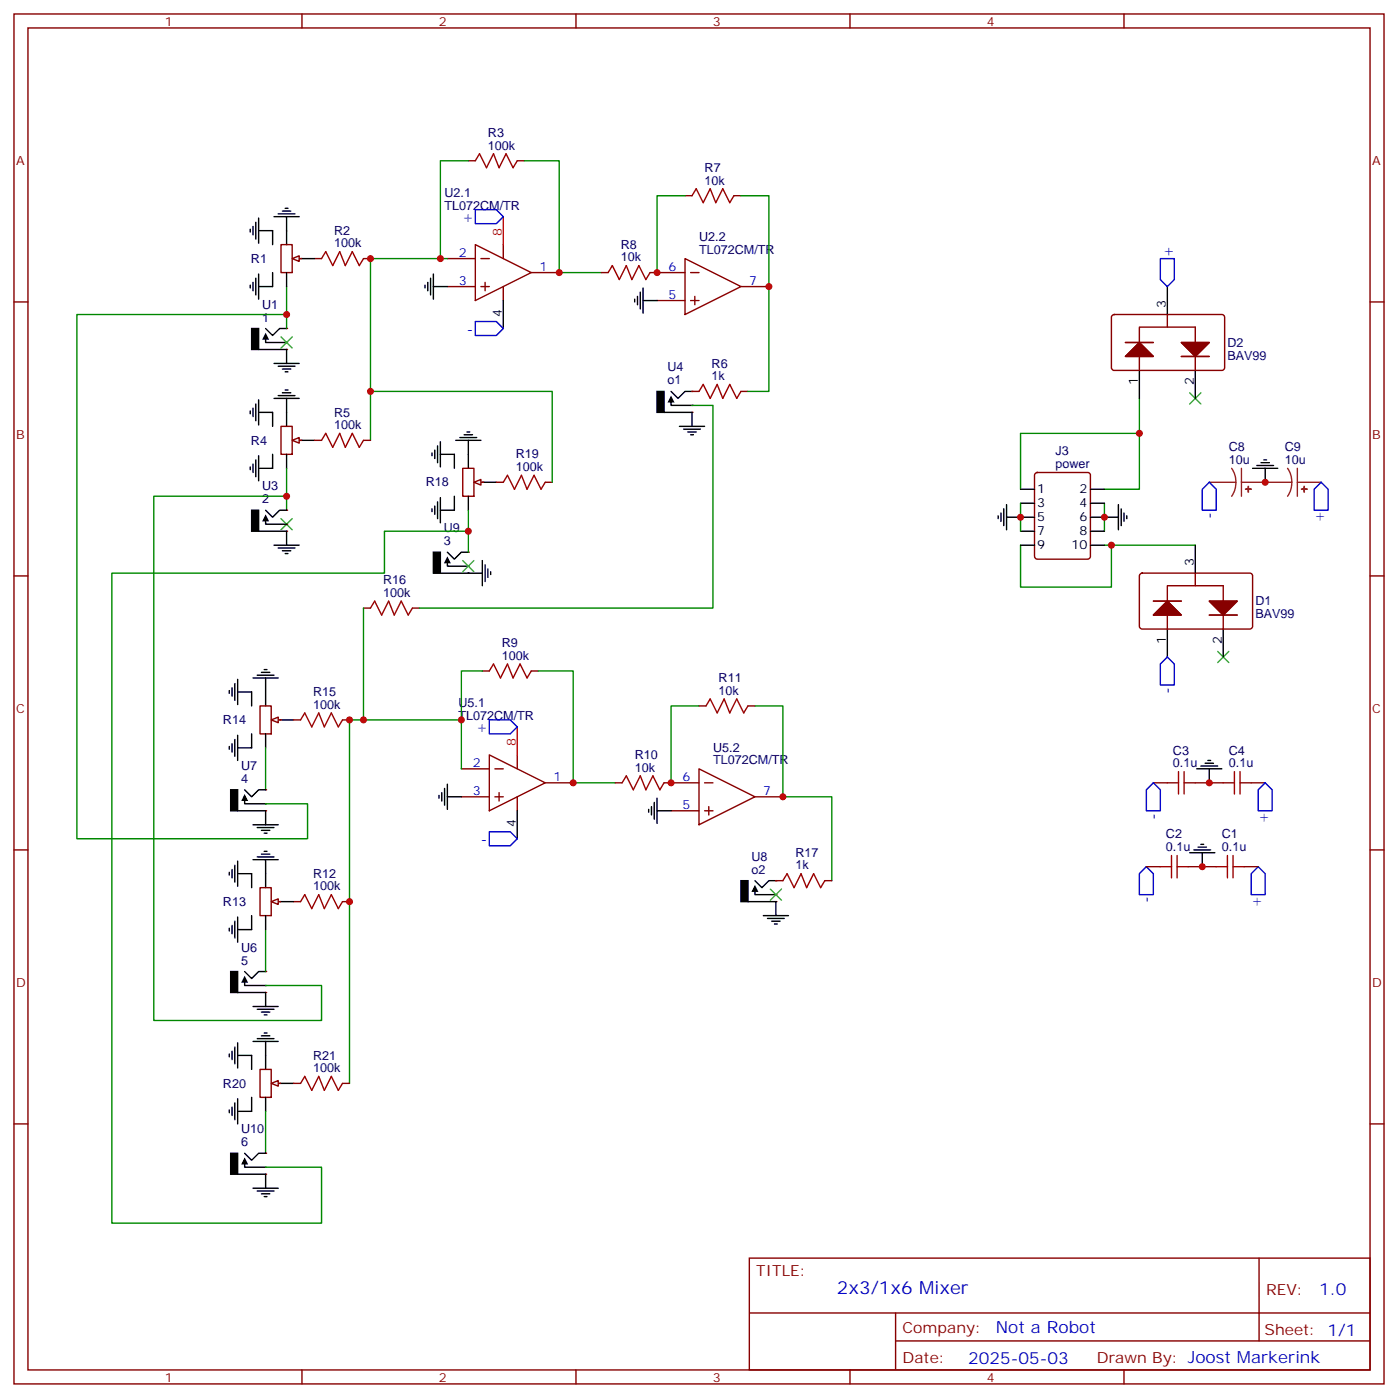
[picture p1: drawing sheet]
<svg xmlns="http://www.w3.org/2000/svg" width="353mm" height="353mm" viewBox="0 0 353 353" stroke-linecap="round" stroke-linejoin="round" font-family="sans-serif">
<g fill="none" stroke="#870000" stroke-width=".35">
<path d="M3.5 3.5h345.7v345.7h-345.7zM7.1 7.1h338.6v338.6h-338.6zM76.2 3.5v3.6M145.3 3.5v3.6M214.5 3.5v3.6M283.6 3.5v3.6M3.5 76.2h3.6M345.7 76.2h3.5M3.5 145.3h3.6M345.7 145.3h3.5M3.5 214.5h3.6M345.7 214.5h3.5"/>
<path d="M3.5 283.6h3.6M345.7 283.6h3.5M189.1 317.5h156.6v28.2h-156.6zM317.7 317.5v20.9M189.1 331.3h156.5M226 338.4h119.6M226 331.3v14.2M76.2 345.7v3.5M145.3 345.7v3.5M214.5 345.7v3.5M283.6 345.7v3.5"/>
</g>
<g fill="#870000">
<circle cx="72.3" cy="88.2" r=".18"/>
<circle cx="72.3" cy="86.4" r=".18"/>
<circle cx="72.3" cy="82.9" r=".18"/>
</g>
<path d="M63.5 82.9h1.8v5.3h-1.8z" fill="#000" stroke="#000" stroke-width=".35"/>
<g fill="none" stroke="#000" stroke-width=".35">
<path d="M63.1 57.9v.7M63.9 57.1v2.2M64.6 56.1v4.2M65.3 55v6.4M65.3 58.2h3.5M69.1 54.7h6.4M70.2 54h4.2M71.3 53.3h2.1M72 52.6h.7M72.3 54.7v7M63.1 72v.7M63.9 71.3v2.1"/>
<path d="M64.6 70.2v4.2M65.3 72.3h3.5M65.3 69.1v6.4M72.3 68.8v3.5M75.8 65.3h3.6M65.3 88.2h7v3.5M67 84.7v1.7h5.3M67 82.9l1.8 1.8 1.8-1.8h1.7M69.1 91.7h6.4M70.2 92.4h4.2M71.3 93.1h2.1M72 93.8h.7"/>
</g>
<path d="M67 84l.9 1.7h-1.8z" fill="#000"/>
<path d="M70.9 85l2.8 2.8M73.7 85l-2.8 2.8" fill="none" stroke="#3c3" stroke-width=".35"/>
<path d="M81.1 65.3l1.1-1.8 1.8 3.5 1.7-3.5 1.4 3.5 1.8-3.5 1.8 3.5 1-1.7" fill="none" stroke="#a10000" stroke-width=".35"/>
<path d="M70.9 61.7h2.8v7.1h-2.8zM74.4 65.3h1.8M79.4 65.3h1.7M91.7 65.3h1.8" fill="none" stroke="#870000" stroke-width=".35"/>
<path d="M72.3 72.3v10.6" fill="none" stroke="#008700" stroke-width=".35"/>
<path d="M73.7 65.3l1.8-.7v1.4z" fill="#f0f0f0" stroke="#870000" stroke-width=".35"/>
<path d="M68.8 58.2v3.5M68.8 68.8v3.5M107.2 72v.7M107.9 71.3v2.1M108.7 70.2v4.2M109.4 72.3h3.5M109.4 69.1v6.4M127 75.8v7.1M72.3 104.1v3.5M72.3 114.7v3.5M75.8 111.1h3.6" fill="none" stroke="#000" stroke-width=".35"/>
<g fill="none" stroke="#870000" stroke-width=".35">
<path d="M118.2 40.6h1.7M130.5 40.6h1.8M112.9 65.3h7M112.9 72.3h7M119.9 61.7l14.2 7.1-14.2 7zM121.4 65.3h2.1M121.4 72.3h2.1M122.4 71.3v2.1M127 61.7v3.6M127 72.3v3.5M134.1 68.8h7M165.8 68.8h7.1"/>
<path d="M165.8 75.8h7.1M172.9 65.3l14.1 7-14.1 7.1zM174.3 68.8h2.1M174.3 75.8h2.1M175.3 74.8v2.1M187 72.3h7M70.9 107.6h2.8v7.1h-2.8zM74.4 111.1h1.8"/>
</g>
<path d="M127 54.7v7" fill="none" stroke="#f00" stroke-width=".35"/>
<path d="M119.9 52.9h5.3l1.8 1.8-1.8 1.7h-5.3zM119.9 81.1h5.3l1.8 1.8-1.8 1.8h-5.3z" fill="none" stroke="#00f" stroke-width=".35"/>
<path d="M118.2 40.6h-7.1v24.7M112.9 65.3h-19.4v45.8" fill="none" stroke="#008700" stroke-width=".35"/>
<path d="M119.9 40.6l1.1-1.8 1.8 3.5 1.7-3.5 1.4 3.5 1.8-3.5 1.8 3.5 1-1.7" fill="none" stroke="#a10000" stroke-width=".35"/>
<path d="M73.7 111.1l1.8-.7v1.4z" fill="#f0f0f0" stroke="#870000" stroke-width=".35"/>
<g fill="none" stroke="#000" stroke-width=".35">
<path d="M70.2 99.8h4.2M71.3 99.1h2.1M72 98.4h.7M63.1 103.7v.7M63.1 117.8v.7M63.9 103v2.1M63.9 117.1v2.1M64.6 102v4.2M64.6 116.1v4.2M65.3 104.1h3.5v3.5M65.3 100.9v6.3M65.3 115v6.4"/>
<path d="M68.8 114.7v3.5h-3.5M69.1 100.5h6.4M72.3 100.5v3.6M69.1 137.6h6.4M70.2 138.3h4.2M71.3 139h2.1M72 139.7h.7M72.3 134.1v3.5"/>
</g>
<path d="M72.3 118.2v10.6" fill="none" stroke="#008700" stroke-width=".35"/>
<path d="M81.1 111.1l1.1-1.7 1.8 3.5 1.7-3.5 1.4 3.5 1.8-3.5 1.8 3.5 1-1.8" fill="none" stroke="#a10000" stroke-width=".35"/>
<path d="M79.4 111.1h1.7M91.7 111.1h1.8" fill="none" stroke="#870000" stroke-width=".35"/>
<path d="M70.9 130.9l2.8 2.8M73.7 130.9l-2.8 2.8" fill="none" stroke="#3c3" stroke-width=".35"/>
<g fill="#870000">
<circle cx="72.3" cy="134.1" r=".18"/>
<circle cx="72.3" cy="132.3" r=".18"/>
<circle cx="72.3" cy="128.8" r=".18"/>
</g>
<path d="M63.5 128.8h1.8v5.3h-1.8z" fill="#000" stroke="#000" stroke-width=".35"/>
<path d="M65.3 134.1h7M67 130.5v1.8h5.3M67 128.8l1.8 1.7 1.8-1.7h1.7" fill="none" stroke="#000" stroke-width=".35"/>
<path d="M67 129.8l.9 1.8h-1.8z" fill="#000"/>
<g fill="#870000">
<circle cx="174.6" cy="104.1" r=".18"/>
<circle cx="174.6" cy="102.3" r=".18"/>
<circle cx="174.6" cy="98.8" r=".18"/>
</g>
<path d="M165.8 98.8h1.8v5.3h-1.8z" fill="#000" stroke="#000" stroke-width=".35"/>
<g fill="none" stroke="#000" stroke-width=".35">
<path d="M160.2 75.5v.7M160.9 74.8v2.1M161.6 73.7v4.3M162.3 75.8h3.5M162.3 72.7v6.3M169.3 98.8l1.8 1.7 1.8-1.7h1.7M167.6 104.1h7v3.5M169.3 100.5v1.8h5.3M171.4 107.6h6.4M172.5 108.3h4.2M173.6 109h2.1M174.3 109.7h.7"/>
<path d="M112.2 199v4.2M112.9 197.9v6.4M110.8 200.7v.7M111.5 200v2.1M112.9 201.1h3.5M130.5 204.6v7.1M163.7 204.3v.7M164.4 203.6v2.1M165.1 202.5v4.2M165.8 204.6h3.5M165.8 201.4v6.4"/>
</g>
<path d="M169.3 99.8l.9 1.8h-1.7z" fill="#000"/>
<path d="M174.6 49.4l1.1-1.8 1.7 3.6 1.8-3.6 1.4 3.6 1.8-3.6 1.7 3.6 1.1-1.8M153.5 68.8l1-1.8 1.8 3.6 1.7-3.6 1.5 3.6 1.7-3.6 1.8 3.6 1-1.8M176.4 98.8l1-1.8 1.8 3.5 1.8-3.5 1.4 3.5 1.7-3.5 1.8 3.5 1.1-1.7M123.5 169.3l1-1.7 1.8 3.5 1.8-3.5 1.4 3.5 1.7-3.5 1.8 3.5 1.1-1.8M178.2 178.2l1-1.8 1.8 3.5 1.7-3.5 1.4 3.5 1.8-3.5 1.8 3.5 1-1.7M157 197.6l1-1.8 1.8 3.5 1.8-3.5 1.4 3.5 1.7-3.5 1.8 3.5 1.1-1.7" fill="none" stroke="#a10000" stroke-width=".35"/>
<g fill="none" stroke="#870000" stroke-width=".35">
<path d="M172.9 49.4h1.7M185.2 49.4h1.8M151.7 68.8h1.8M164 68.8h1.8M174.6 98.8h1.8M187 98.8h1.7M121.7 169.3h1.8M134.1 169.3h1.7M176.4 178.2h1.8M188.7 178.2h1.8M116.4 194h7.1M123.5 190.5l14.1 7.1-14.1 7z"/>
<path d="M124.9 194h2.1M130.5 190.5v3.5M137.6 197.6h7M155.2 197.6h1.8M167.6 197.6h8.8M176.4 194l14.1 7.1-14.1 7zM177.8 197.6h2.1M116.4 201.1h7.1M124.9 201.1h2.1M125.9 200v2.1M130.5 201.1v3.5M169.3 204.6h7.1"/>
<path d="M177.8 204.6h2.1M178.9 203.6v2.1M190.5 201.1h7.1"/>
</g>
<path d="M132.3 40.6h8.8v28.2h10.6M172.9 49.4h-7.1v19.4M187 49.4h7v49.4h-5.3M121.7 169.3h-5.3v24.7M135.8 169.3h8.8v28.3h10.6M176.4 178.2h-7.1v19.4" fill="none" stroke="#008700" stroke-width=".35"/>
<path d="M130.5 183.4v7.1" fill="none" stroke="#f00" stroke-width=".35"/>
<path d="M123.5 181.7h5.3l1.7 1.7-1.7 1.8h-5.3zM123.5 209.9h5.3l1.7 1.8-1.7 1.7h-5.3z" fill="none" stroke="#00f" stroke-width=".35"/>
<g fill="#870000">
<circle cx="67" cy="250.5" r=".18"/>
<circle cx="67" cy="248.7" r=".18"/>
<circle cx="67" cy="245.2" r=".18"/>
</g>
<path d="M58.2 245.2h1.8v5.3h-1.8z" fill="#000" stroke="#000" stroke-width=".35"/>
<g fill="none" stroke="#000" stroke-width=".35">
<path d="M58.6 219.4v2.1M59.3 218.4v4.2M60 217.3v6.4M63.9 217h6.3M64.9 216.3h4.2M66 215.5h2.1M66.7 214.8h.7M67 217v7M57.9 220.1v.7M57.9 234.2v.7M58.6 233.5v2.2M59.3 232.5v4.2"/>
<path d="M60 234.6h3.5M60 231.4v6.4M60 220.5h3.5M67 231.1v3.5M70.6 227.5h3.5M60 250.5h7v3.5M61.7 246.9v1.8h5.3M61.7 245.2l1.8 1.7 1.8-1.7h1.7M63.9 254h6.3M64.9 254.7h4.2M66 255.4h2.1M66.7 256.1h.7"/>
</g>
<path d="M61.7 246.2l.9 1.8h-1.7z" fill="#000"/>
<path d="M75.8 227.5l1.1-1.7 1.8 3.5 1.7-3.5 1.4 3.5 1.8-3.5 1.8 3.5 1-1.8" fill="none" stroke="#a10000" stroke-width=".35"/>
<path d="M65.6 224h2.8v7.1h-2.8zM69.1 227.5h1.8M74.1 227.5h1.7M86.4 227.5h1.8" fill="none" stroke="#870000" stroke-width=".35"/>
<path d="M67 234.6v10.6" fill="none" stroke="#008700" stroke-width=".35"/>
<path d="M68.4 227.5l1.8-.7v1.4z" fill="#f0f0f0" stroke="#870000" stroke-width=".35"/>
<path d="M67 174.6v3.6M67 185.2v3.5M70.6 181.7h3.5M63.5 220.5v3.5M63.5 231.1v3.5" fill="none" stroke="#000" stroke-width=".35"/>
<path d="M65.6 178.2h2.8v7h-2.8zM69.1 181.7h1.8" fill="none" stroke="#870000" stroke-width=".35"/>
<path d="M68.4 181.7l1.8-.7v1.4z" fill="#f0f0f0" stroke="#870000" stroke-width=".35"/>
<g fill="none" stroke="#000" stroke-width=".35">
<path d="M57.9 174.3v.7M58.6 173.6v2.1M59.3 172.5v4.2M60 174.6h3.5v3.6M60 171.4v6.4M63.9 171.1h6.3M64.9 170.4h4.2M66 169.7h2.1M66.7 169h.7M67 171.1v3.5M57.9 188.4v.7M58.6 187.7v2.1"/>
<path d="M59.3 186.6v4.3M60 185.6v6.3M63.5 185.2v3.5h-3.5M63.9 208.1h6.3M64.9 208.8h4.2M66 209.5h2.1M66.7 210.3h.7M67 204.6v3.5"/>
</g>
<path d="M67 188.7v10.6" fill="none" stroke="#008700" stroke-width=".35"/>
<path d="M75.8 181.7l1.1-1.8 1.8 3.5 1.7-3.5 1.4 3.5 1.8-3.5 1.8 3.5 1-1.7" fill="none" stroke="#a10000" stroke-width=".35"/>
<path d="M74.1 181.7h1.7M86.4 181.7h1.8" fill="none" stroke="#870000" stroke-width=".35"/>
<g fill="#870000">
<circle cx="67" cy="204.6" r=".18"/>
<circle cx="67" cy="202.8" r=".18"/>
<circle cx="67" cy="199.3" r=".18"/>
</g>
<path d="M58.2 199.3h1.8v5.3h-1.8z" fill="#000" stroke="#000" stroke-width=".35"/>
<path d="M61.7 199.3l1.8 1.8 1.8-1.8h1.7M60 204.6h7M61.7 201.1v1.7h5.3" fill="none" stroke="#000" stroke-width=".35"/>
<path d="M61.7 200.4l.9 1.7h-1.7z" fill="#000"/>
<path d="M174.6 102.3h5.3v51.2h-74.1M91.7 153.5v28.2M190.5 178.2h7.1v22.9h12.3v21.1M116.4 181.7h-28.2v91.7" fill="none" stroke="#008700" stroke-width=".35"/>
<path d="M93.5 153.5l1-1.8 1.8 3.5 1.8-3.5 1.4 3.5 1.7-3.5 1.8 3.5 1.1-1.7" fill="none" stroke="#a10000" stroke-width=".35"/>
<path d="M91.7 153.5h1.8M104.1 153.5h1.7" fill="none" stroke="#870000" stroke-width=".35"/>
<g fill="#870000">
<circle cx="195.8" cy="227.5" r=".18"/>
<circle cx="195.8" cy="225.8" r=".18"/>
<circle cx="195.8" cy="222.2" r=".18"/>
</g>
<path d="M187 222.2h1.7v5.3h-1.7z" fill="#000" stroke="#000" stroke-width=".35"/>
<g fill="none" stroke="#000" stroke-width=".35">
<path d="M316.1 118.2h6.3M317.1 117.5h4.3M318.2 116.8h2.1M318.9 116.1h.7M319.3 118.2v3.5M300.2 215.2h6.4M301.3 214.5h4.2M302.3 213.8h2.1M303 213.1h.7M303.4 215.2v3.5M188.7 227.5h7.1v3.6M190.5 224v1.8h5.3"/>
<path d="M190.5 222.2l1.8 1.8 1.7-1.8h1.8M192.6 231.1h6.4M193.7 231.8h4.2M194.7 232.5h2.1M195.4 233.2h.7"/>
</g>
<path d="M190.5 223.3l.9 1.8h-1.8z" fill="#000"/>
<path d="M292.8 218.7h2.8M295.6 215.9v5.6M297 218.7h2.9M297 215.9v5.6M306.9 218.7h2.8M309.7 215.9v5.6M311.1 218.7h2.9M311.1 215.9v5.6M197.6 222.2l1-1.7 1.8 3.5 1.7-3.5 1.5 3.5 1.7-3.5 1.8 3.5 1-1.8" fill="none" stroke="#a10000" stroke-width=".35"/>
<path d="M289.3 218.7h3.5M299.9 218.7h7M314 218.7h3.5M195.8 222.2h1.8M208.1 222.2h1.8" fill="none" stroke="#870000" stroke-width=".35"/>
<path d="M72.3 79.4h-52.9v132.3h58.2v-8.9h-10.6M287.5 109.4h-30v14.1M287.5 100.5v23h-8.8M72.3 125.2h-33.5v132.3h42.3v-8.8h-14.1M257.5 137.6v10.6h23v-10.6M278.7 137.6h22.9" fill="none" stroke="#008700" stroke-width=".35"/>
<path d="M305.2 121.7l1.7 1.8v5.3h-3.5v-5.3zM317.5 218.7l1.8 1.8v5.3h-3.6v-5.3zM287.5 220.5l1.8-1.8 1.7 1.8v5.3h-3.5z" fill="none" stroke="#00f" stroke-width=".35"/>
<path d="M310.8 118.2l.8 1.7 .3 1.8M313.3 118.2v7M324.9 118.2l.8 1.7 .3 1.8M327.4 118.2v7M305.2 121.7h6.7M311.9 121.7l-.3 1.9-.8 1.6M313.3 121.7h12.7M326 121.7l-.3 1.9-.8 1.6M327.4 121.7h6" fill="none" stroke="#8c2424" stroke-width=".35"/>
<g fill="#8c2424" stroke="#8c2424" stroke-width=".35">
<path d="M329.1 122.8v1.4z"/>
<path d="M328.4 123.4l1.4 .1z"/>
<path d="M315 122.8v1.4z"/>
<path d="M314.3 123.4l1.4 .1z"/>
</g>
<path d="M300.2 99.1l2.8 2.9M303 99.1l-2.8 2.9M307.3 164.4l2.8 2.8M310.1 164.4l-2.8 2.8" fill="none" stroke="#3c3" stroke-width=".35"/>
<path d="M280.7 79.6l.5-.2h27.1a.71 .71 0 0 1 .7 .7v12.7l-.4 .6-27.4 .1-.5-.2-.2-.5v-12.7z" fill="#fff" stroke="#870000" stroke-width=".35"/>
<path d="M294.6 72.3v7.1M287.5 93.5v7M301.6 93.5v7" fill="none" stroke="#000" stroke-width=".35"/>
<path d="M298.1 86.4h7.1l-3.6 3.6z" fill="#f0f0f0" stroke="#870000" stroke-width=".35"/>
<path d="M298.1 90h7.1" fill="none" stroke="#870000" stroke-width=".35"/>
<path d="M284 90l3.5-3.6 3.5 3.6z" fill="#f0f0f0" stroke="#870000" stroke-width=".35"/>
<path d="M294.6 79.4v3.2M284 86.4h7M287.5 93.5v-10.9h14.1v10.9M298.1 90h7.1" fill="none" stroke="#870000" stroke-width=".35"/>
<g fill="#870000" stroke="#870000" stroke-width=".35">
<path d="M284 90l3.5-3.6 3.5 3.6z"/>
<path d="M298.1 86.4h7.1l-3.6 3.6z"/>
</g>
<path d="M287.7 144.8l.5-.2h27.2a.71 .71 0 0 1 .7 .7v12.7l-.5 .7h-27.4l-.5-.2-.2-.5v-12.7z" fill="#fff" stroke="#870000" stroke-width=".35"/>
<path d="M301.6 137.6v7M294.6 158.7v7.1M308.7 158.7v7.1" fill="none" stroke="#000" stroke-width=".35"/>
<path d="M305.2 151.7h7l-3.5 3.5z" fill="#f0f0f0" stroke="#870000" stroke-width=".35"/>
<path d="M305.2 155.2h7" fill="none" stroke="#870000" stroke-width=".35"/>
<path d="M291 155.2l3.6-3.5 3.5 3.5z" fill="#f0f0f0" stroke="#870000" stroke-width=".35"/>
<path d="M261.3 119.4l.5-.2h12.7a.71 .71 0 0 1 .7 .7l-.1 20.8-.6 .4h-12.7l-.5-.2-.2-.5v-20.5zM291 151.7h7.1M294.6 158.7v-10.9h14.1v10.9M301.6 144.6v3.2M305.2 155.2h7M291 197.6h3.6M301.6 197.6h7.1M315.7 197.6h3.6" fill="none" stroke="#870000" stroke-width=".35"/>
<g fill="#870000" stroke="#870000" stroke-width=".35">
<path d="M291 155.2l3.6-3.5 3.5 3.5z"/>
<path d="M305.2 151.7h7l-3.5 3.5z"/>
</g>
<path d="M292.8 65.3h3.5v5.3l-1.7 1.7-1.8-1.7zM333.4 121.7l1.7 1.8v5.3h-3.5v-5.3zM294.6 165.8l1.7 1.8v5.3h-3.5v-5.3zM291 197.6l1.8 1.7v5.3h-3.5v-5.3zM319.3 197.6l1.7 1.7v5.3h-3.5v-5.3z" fill="none" stroke="#00f" stroke-width=".35"/>
<path d="M257.5 127v7.1M278.7 127v7.1" fill="none" stroke="#008700" stroke-width=".35"/>
<g fill="none" stroke="#000" stroke-width=".35">
<path d="M251.9 130.2v.7M252.6 129.5v2.1M253.3 128.4v4.2M254 130.5h7.1M254 127.4v6.3M257.5 123.5h3.6M257.5 127h3.6M257.5 134.1h3.6M257.5 137.6h3.6M275.2 130.5h7M275.2 123.5h3.5M275.2 127h3.5"/>
<path d="M275.2 134.1h3.5M275.2 137.6h3.5M282.2 127.4v6.3M282.9 128.4v4.2M283.6 129.5v2.1M284.3 130.2v.7M302 194h6.3M303 193.3h4.3M304.1 192.6h2.1M304.8 191.9h.7M305.2 194v3.6"/>
</g>
<path d="M294.6 197.6h2.8M297.4 194.7v5.7M298.8 197.6h2.8M298.8 194.7v5.7M308.7 197.6h2.8M311.5 194.7v5.7M312.9 197.6h2.8M312.9 194.7v5.7" fill="none" stroke="#a10000" stroke-width=".35"/>
<path d="M194.4 224.4l2.8 2.8M197.2 224.4l-2.8 2.8" fill="none" stroke="#3c3" stroke-width=".35"/>
<g fill="#870000">
<circle cx="118.2" cy="144.6" r=".18"/>
<circle cx="118.2" cy="142.9" r=".18"/>
<circle cx="118.2" cy="139.3" r=".18"/>
</g>
<path d="M109.4 139.3h1.7v5.3h-1.7z" fill="#000" stroke="#000" stroke-width=".35"/>
<path d="M118.2 114.7v3.5M112.9 139.3l1.8 1.8 1.7-1.8h1.8M118.2 125.2v3.6M121.7 121.7h3.5M111.1 144.6h7.1M112.9 141.1v1.8h5.3" fill="none" stroke="#000" stroke-width=".35"/>
<path d="M112.9 140.4l.9 1.8h-1.8z" fill="#000"/>
<path d="M116.8 118.2h2.8v7h-2.8zM120.3 121.7h1.8" fill="none" stroke="#870000" stroke-width=".35"/>
<path d="M119.6 121.7l1.8-.7v1.4z" fill="#f0f0f0" stroke="#870000" stroke-width=".35"/>
<g fill="none" stroke="#000" stroke-width=".35">
<path d="M109 114.3v.7M109.7 113.6v2.1M110.4 112.5v4.3M111.1 114.7h3.6v3.5M111.1 111.5v6.3M115 111.1h6.4M116.1 110.4h4.2M117.1 109.7h2.1M117.8 109h.7M118.2 111.1v3.6M109 128.4v.7M109.7 127.7v2.1"/>
<path d="M110.4 126.6v4.3M111.1 125.6v6.3M114.7 125.2v3.6h-3.6M118.2 144.6h3.5M121.7 141.5v6.3M122.4 142.5v4.3M123.1 143.6v2.1M123.8 144.3v.7M67 266.3v3.6M67 276.9v3.6M70.6 273.4h3.5"/>
</g>
<path d="M127 121.7l1.1-1.8 1.7 3.6 1.8-3.6 1.4 3.6 1.8-3.6 1.7 3.6 1.1-1.8" fill="none" stroke="#a10000" stroke-width=".35"/>
<path d="M125.2 121.7h1.8M137.6 121.7h1.7M65.6 269.9h2.8v7h-2.8zM69.1 273.4h1.8" fill="none" stroke="#870000" stroke-width=".35"/>
<path d="M93.5 98.8h45.8v22.9M118.2 128.8v10.5" fill="none" stroke="#008700" stroke-width=".35"/>
<path d="M116.8 141.5l2.8 2.8M119.6 141.5l-2.8 2.8" fill="none" stroke="#3c3" stroke-width=".35"/>
<path d="M68.4 273.4l1.8-.7v1.4z" fill="#f0f0f0" stroke="#870000" stroke-width=".35"/>
<g fill="none" stroke="#000" stroke-width=".35">
<path d="M57.9 266v.7M58.6 265.3v2.1M58.6 279.4v2.1M59.3 264.2v4.3M59.3 278.3v4.3M60 266.3h3.5v3.6M60 263.2v6.3M60 277.3v6.3M63.5 276.9v3.6h-3.5M63.9 262.8h6.3M64.9 262.1h4.2M66 261.4h2.1"/>
<path d="M66.7 260.7h.7M67 262.8v3.5M57.9 280.1v.7M63.9 299.9h6.3M67 296.3v3.6M64.9 300.6h4.2M66 301.3h2.1M66.7 302h.7"/>
</g>
<path d="M67 280.5v10.5" fill="none" stroke="#008700" stroke-width=".35"/>
<path d="M75.8 273.4l1.1-1.8 1.8 3.6 1.7-3.6 1.4 3.6 1.8-3.6 1.8 3.6 1-1.8" fill="none" stroke="#a10000" stroke-width=".35"/>
<path d="M74.1 273.4h1.7M86.4 273.4h1.8" fill="none" stroke="#870000" stroke-width=".35"/>
<g fill="#870000">
<circle cx="67" cy="296.3" r=".18"/>
<circle cx="67" cy="294.6" r=".18"/>
<circle cx="67" cy="291" r=".18"/>
</g>
<path d="M58.2 291h1.8v5.3h-1.8z" fill="#000" stroke="#000" stroke-width=".35"/>
<path d="M60 296.3h7M61.7 292.8v1.8h5.3M61.7 291l1.8 1.8 1.8-1.8h1.7" fill="none" stroke="#000" stroke-width=".35"/>
<path d="M61.7 292.1l.9 1.8h-1.7z" fill="#000"/>
<path d="M118.2 134.1h-21.2v10.5h-68.8v164.1h52.9v-14.1h-14.1" fill="none" stroke="#008700" stroke-width=".35"/>
<g fill="#c00">
<circle cx="111.1" cy="65.3" r=".88"/>
<circle cx="93.5" cy="65.3" r=".88"/>
<circle cx="165.8" cy="68.8" r=".88"/>
<circle cx="141.1" cy="68.8" r=".88"/>
<circle cx="194" cy="72.3" r=".88"/>
<circle cx="169.3" cy="197.6" r=".88"/>
<circle cx="144.6" cy="197.6" r=".88"/>
<circle cx="116.4" cy="181.7" r=".88"/>
<circle cx="88.2" cy="181.7" r=".88"/>
<circle cx="91.7" cy="181.7" r=".88"/>
<circle cx="197.6" cy="201.1" r=".88"/>
<circle cx="72.3" cy="125.2" r=".88"/>
<circle cx="72.3" cy="79.4" r=".88"/>
<circle cx="303.4" cy="218.7" r=".88"/>
<circle cx="319.3" cy="121.7" r=".88"/>
<circle cx="280.5" cy="137.6" r=".88"/>
<circle cx="287.5" cy="109.4" r=".88"/>
<circle cx="278.7" cy="130.5" r=".88"/>
<circle cx="305.2" cy="197.6" r=".88"/>
<circle cx="257.5" cy="130.5" r=".88"/>
<circle cx="93.5" cy="98.8" r=".88"/>
<circle cx="88.2" cy="227.5" r=".88"/>
<circle cx="118.2" cy="134.1" r=".88"/>
</g>
<text font-size="4.6" fill="#00f" x="211.2" y="326.5">2x3/1x6 Mixer</text>
<g font-size="4.2" fill="#00f">
<text x="332.9" y="326.8">1.0</text>
<text x="251.3" y="336.3">Not a Robot</text>
<text x="244.3" y="344.1">2025-05-03</text>
</g>
<g font-size="3.9" fill="#00f">
<text x="117.1" y="56">+</text>
<text x="296" y="64.6" transform="rotate(-90 296 64.6)">+</text>
<text x="118" y="84.2">-</text>
<text x="306.3" y="130.7" transform="rotate(-90 306.3 130.7)">-</text>
<text x="334.1" y="131.6" transform="rotate(-90 334.1 131.6)">+</text>
<text x="295.7" y="174.8" transform="rotate(-90 295.7 174.8)">-</text>
<text x="120.6" y="184.7">+</text>
<text x="292.2" y="206.6" transform="rotate(-90 292.2 206.6)">-</text>
<text x="320" y="207.4" transform="rotate(-90 320 207.4)">+</text>
<text x="121.5" y="212.9">-</text>
<text x="290.4" y="227.7" transform="rotate(-90 290.4 227.7)">-</text>
<text x="318.2" y="228.6" transform="rotate(-90 318.2 228.6)">+</text>
</g>
<g font-size="3.9" fill="#800">
<text x="190.9" y="322.1">TITLE:</text>
<text x="319.5" y="326.8">REV:</text>
<text x="227.8" y="336.3">Company:</text>
<text x="319.1" y="336.9">Sheet: 1/1</text>
<text x="227.8" y="344">Date:</text>
<text x="276.8" y="344">Drawn By: Joost Markerink</text>
</g>
<g font-size="3.2" fill="#800">
<text x="41.6" y="6.5">1</text>
<text x="110.8" y="6.5">2</text>
<text x="179.9" y="6.5">3</text>
<text x="249.1" y="6.5">4</text>
<text x="4.1" y="41.6">A</text>
<text x="346.3" y="41.6">A</text>
<text x="4.1" y="110.8">B</text>
<text x="346.3" y="110.8">B</text>
<text x="4.1" y="179.9">C</text>
<text x="346.3" y="179.9">C</text>
<text x="4.1" y="249.1">D</text>
<text x="346.3" y="249.1">D</text>
<text x="41.6" y="348.7">1</text>
<text x="110.8" y="348.7">2</text>
<text x="179.9" y="348.7">3</text>
<text x="249.1" y="348.7">4</text>
</g>
<g font-size="3.2" fill="#000080">
<text x="123.1" y="34.6">R3</text>
<text x="123.1" y="37.7">100k</text>
<text x="177.8" y="46.6">10k</text>
<text x="177.8" y="43.4">R7</text>
<text x="112.2" y="52.9">TL072CM/TR</text>
<text x="112.2" y="49.7">U2.1</text>
<text x="84.3" y="59.3">R2</text>
<text x="84.3" y="62.4">100k</text>
<text x="156.6" y="66">10k</text>
<text x="156.6" y="62.8">R8</text>
<text x="176.4" y="64.1">TL072CM/TR</text>
<text x="176.4" y="60.9">U2.2</text>
<text x="63.3" y="66.3">R1</text>
<text x="66.1" y="77.9">U1</text>
<text x="66.1" y="81.1">1</text>
<text x="309.7" y="87.5">D2</text>
<text x="168.5" y="93.8">U4</text>
<text x="179.6" y="96">1k</text>
<text x="179.6" y="92.8">R6</text>
<text x="309.7" y="90.8">BAV99</text>
<text x="168.5" y="97">o1</text>
<text x="84.3" y="105.1">R5</text>
<text x="63.3" y="112.2">R4</text>
<text x="84.3" y="108.3">100k</text>
<text x="310.1" y="113.9">C8</text>
<text x="324.2" y="113.9">C9</text>
<text x="130.2" y="118.9">100k</text>
<text x="130.2" y="115.7">R19</text>
<text x="266.4" y="118.2">power</text>
<text x="266.4" y="114.9">J3</text>
<text x="310.1" y="117.1">10u</text>
<text x="324.2" y="117.1">10u</text>
<text x="66.1" y="123.7">U3</text>
<text x="107.4" y="122.8">R18</text>
<text x="66.1" y="127">2</text>
<text x="112" y="137.6">3</text>
<text x="112" y="134.3">U9</text>
<text x="96.7" y="147.5">R16</text>
<text x="96.7" y="150.6">100k</text>
<text x="316.8" y="152.8">D1</text>
<text x="316.8" y="156">BAV99</text>
<text x="126.7" y="166.5">100k</text>
<text x="126.7" y="163.3">R9</text>
<text x="181.3" y="172.2">R11</text>
<text x="79" y="178.9">100k</text>
<text x="79" y="175.7">R15</text>
<text x="115.7" y="178.5">U5.1</text>
<text x="181.3" y="175.3">10k</text>
<text x="56.3" y="182.7">R14</text>
<text x="115.7" y="181.7">TL072CM/TR</text>
<text x="160.2" y="191.6">R10</text>
<text x="180" y="189.7">U5.2</text>
<text x="296" y="190.4">C3</text>
<text x="310.1" y="190.4">C4</text>
<text x="60.9" y="197.6">4</text>
<text x="60.9" y="194.3">U7</text>
<text x="160.2" y="194.7">10k</text>
<text x="180" y="192.9">TL072CM/TR</text>
<text x="296" y="193.7">0.1u</text>
<text x="310.1" y="193.7">0.1u</text>
<text x="294.2" y="214.8">0.1u</text>
<text x="294.2" y="211.6">C2</text>
<text x="308.3" y="214.8">0.1u</text>
<text x="308.3" y="211.6">C1</text>
<text x="79" y="221.5">R12</text>
<text x="189.6" y="220.5">o2</text>
<text x="189.6" y="217.2">U8</text>
<text x="200.7" y="219.4">1k</text>
<text x="200.7" y="216.2">R17</text>
<text x="79" y="224.7">100k</text>
<text x="56.3" y="228.6">R13</text>
<text x="60.9" y="243.4">5</text>
<text x="60.9" y="240.2">U6</text>
<text x="79" y="267.4">R21</text>
<text x="56.3" y="274.5">R20</text>
<text x="79" y="270.6">100k</text>
<text x="60.9" y="286">U10</text>
<text x="60.9" y="289.3">6</text>
</g>
<g font-size="3.2" fill="#f00">
<text x="126.6" y="59.6" transform="rotate(-90 126.6 59.6)">8</text>
<text x="130.2" y="188.4" transform="rotate(-90 130.2 188.4)">8</text>
</g>
<g font-size="3.2" fill="#00f">
<text x="115.8" y="64.9">2</text>
<text x="115.8" y="72">3</text>
<text x="136.2" y="68.4">1</text>
<text x="168.7" y="68.4">6</text>
<text x="189.1" y="72">7</text>
<text x="168.7" y="75.5">5</text>
<text x="119.3" y="193.7">2</text>
<text x="139.7" y="197.2">1</text>
<text x="172.3" y="197.2">6</text>
<text x="119.3" y="200.7">3</text>
<text x="192.6" y="200.7">7</text>
<text x="172.3" y="204.3">5</text>
</g>
<g font-size="3.2">
<text x="294.2" y="77.6" transform="rotate(-90 294.2 77.6)">3</text>
<text x="126.6" y="80" transform="rotate(-90 126.6 80)">4</text>
<text x="287.2" y="97.3" transform="rotate(-90 287.2 97.3)">1</text>
<text x="301.3" y="97.3" transform="rotate(-90 301.3 97.3)">2</text>
<text x="261.8" y="124.5">1</text>
<text x="272.4" y="124.5">2</text>
<text x="261.8" y="128.1">3</text>
<text x="261.8" y="131.6">5</text>
<text x="272.4" y="128.1">4</text>
<text x="272.4" y="131.6">6</text>
<text x="261.8" y="135.1">7</text>
<text x="272.4" y="135.1">8</text>
<text x="261.8" y="138.6">9</text>
<text x="270.4" y="138.6">10</text>
<text x="301.3" y="142.9" transform="rotate(-90 301.3 142.9)">3</text>
<text x="294.2" y="162.5" transform="rotate(-90 294.2 162.5)">1</text>
<text x="308.3" y="162.5" transform="rotate(-90 308.3 162.5)">2</text>
<text x="130.2" y="208.7" transform="rotate(-90 130.2 208.7)">4</text>
</g>
</svg>
